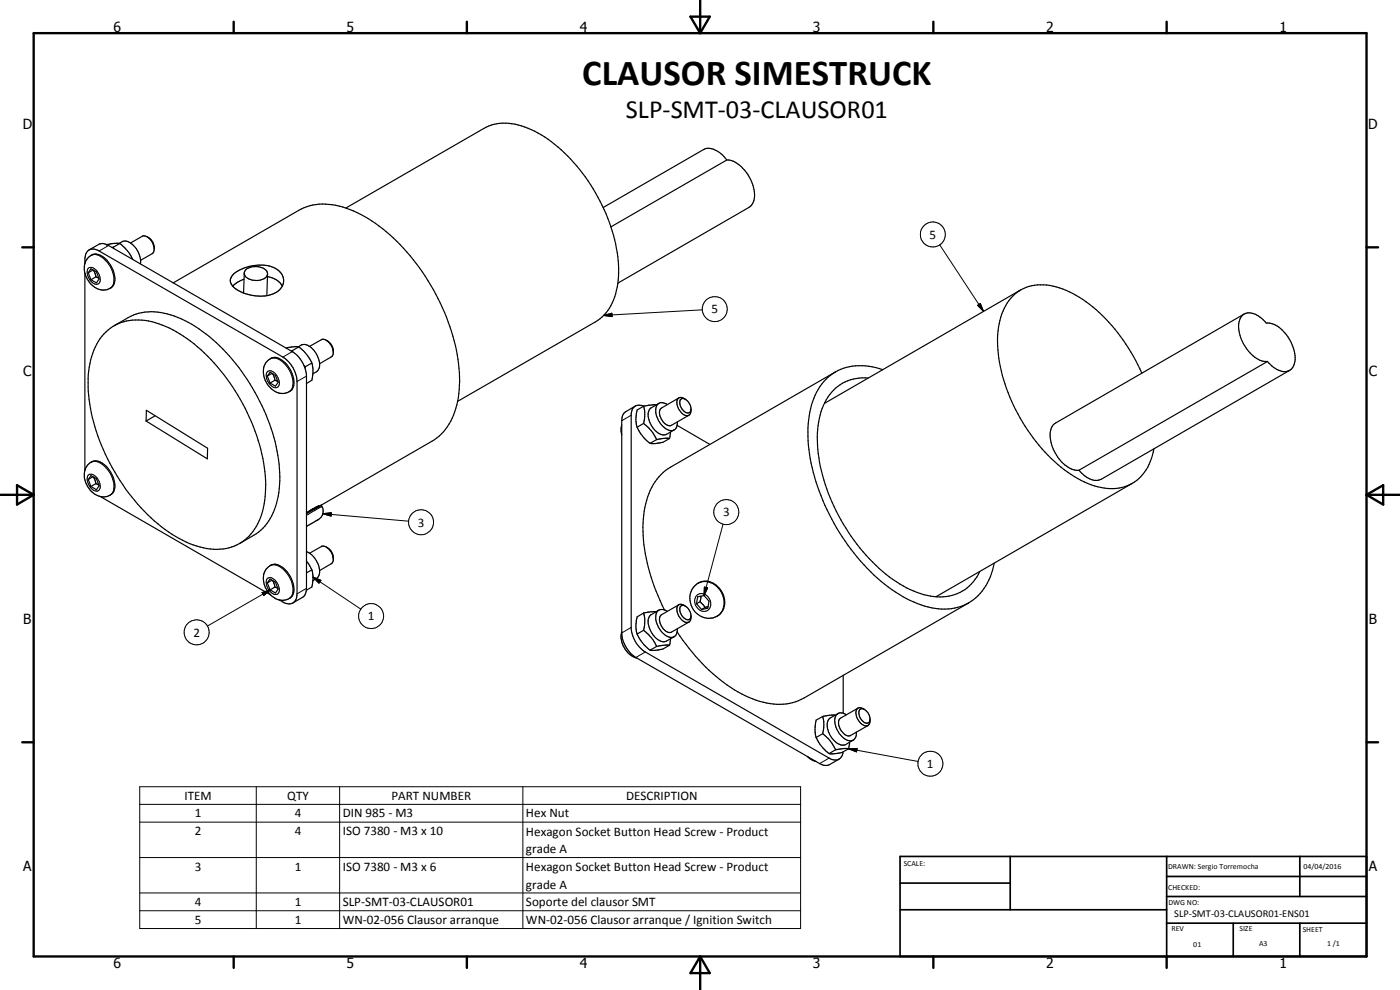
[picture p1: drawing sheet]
<svg xmlns="http://www.w3.org/2000/svg" width="420mm" height="297mm" viewBox="0 0 420 297" stroke-linecap="round" stroke-linejoin="round" font-family="sans-serif">
<g fill="none" stroke="#000" stroke-width=".35">
<path d="M218.1 48l-34.8 20.1M218.1 48a8.7 8.7 0 0 1 6.8 5.1 8.3 8.3 0 0 1 .8 8.3l-.9 .8-39.4 22.8M218.1 48a7 7 0 0 0-6.2-3.4l-30.9 17.7M26.3 77.5a3.2 3.2 0 0 1 5.1-.1 8 8 0 0 1 2.8 7.9 3.6 3.6 0 0 1-4.1 1.6 6.6 6.6 0 0 1-4.1-9zM26.7 75a2.98 2.98 0 0 1 3 .3l55.2 31.8a9.5 9.5 0 0 1 4.2 7.4v63.7a2.99 2.99 0 0 1-1.2 2.7M26.7 75a3.2 3.2 0 0 0-1.2 2.7v1.3M26.7 75l3.2-1.8 1-.1 1.7 .6 55.1 31.8a9.4 9.4 0 0 1 4.3 7.4v63.6l-.1 1-.6 1.4-3.4 2M34 74.2l.2 .4M34 74.2l-.4 .1M35.8 73a2.88 2.88 0 0 1 4.2 .6 6.9 6.9 0 0 1 2.1 5.6M35.8 73l.2 .1M35.8 73l-3.7 .4"/>
<path d="M36 73.1l2.3 2.2 1.5 2.6M36 73.1l-2 1.1M39.2 72.9l3.5-2a2.96 2.96 0 0 1 3.2 2.3l.4 1.1M44.1 71a3.6 3.6 0 0 1 1.8 4.9l-3.7 2.2M103.8 62.4l41.4-23.9a15 15 0 0 1 14.3 .4 46.5 46.5 0 0 1 19.9 20.2l2.5 5.1 1.4 3.9M183.3 68.1a33.8 33.8 0 0 1 1.2 21 13.4 13.4 0 0 1-5.8 7.5l-41.4 23.8M25.5 82v59M26.5 81.8l.8-1.2 1.6 1 .8 2.1-.8 1.2-1.6-1M26.5 81.8l.8 2.1M27.9 81l-1.4 .8M28 81.1l.8 2M28.8 83.1l.9 .3"/>
<path d="M28.8 83.1l-1.5 .8M34.2 97.7l4.3-2.4a16.5 16.5 0 0 1 13.8-.5 45.2 45.2 0 0 1 20.2 16.6 56.7 56.7 0 0 1 11.5 32.9 19.8 19.8 0 0 1-5.7 14.8l-1.4 1-5 3M52 84.9l37.7-21.8a17 17 0 0 1 15.3-.2 47.3 47.3 0 0 1 20 16.2 61.8 61.8 0 0 1 13 35.3 22.3 22.3 0 0 1-6.1 16.4l-2.2 1.6-33.3 19.2M69.9 82.5l.4-.4a12.4 12.4 0 0 1 12.7-1.3 4.1 4.1 0 0 1 2 4.3 4.1 4.1 0 0 1-3.4 3.2l-1.8 .5a13.8 13.8 0 0 1-5.7-.6 7.1 7.1 0 0 1-4.9-3.4v-1.2zM73.2 83.8a8.5 8.5 0 0 0-3.4 2.1M73.3 82l-.2 5.9M73.7 80.9a4.7 4.7 0 0 1 6.5 .7 1.68 1.68 0 0 1-1.3 2.2 4.8 4.8 0 0 1-5.3-1 1.4 1.4 0 0 1 .1-1.9zM80.3 83l2.1 .7a4.9 4.9 0 0 1 2.3 2.2M80.3 82.2l-.2 6.5M306.3 87l-58.9 34M372.9 94.6a4.1 4.1 0 0 1 5.3 .6l1.8 1.7a7.5 7.5 0 0 1 6.5 4.2 9.9 9.9 0 0 1 1.7 8.7 3.3 3.3 0 0 1-5 1.1l-1.4-1-1.4-1.4a7.8 7.8 0 0 1-6.5-4.2 8.9 8.9 0 0 1-1.5-9.1zM373.4 94.2l-56.6 32.7a4.6 4.6 0 0 0-1.5 5.3 11.5 11.5 0 0 0 7.2 8.8l1.3 .1"/>
<path d="M31.1 100.2a14.2 14.2 0 0 1 14.5-3.7 40.2 40.2 0 0 1 19.7 13.6 58.7 58.7 0 0 1 14.4 35.2 22 22 0 0 1-5 15.6 14.6 14.6 0 0 1-15.7 2.9 41.2 41.2 0 0 1-17.7-12.5 64.1 64.1 0 0 1-12.8-23.2 38 38 0 0 1-1-21.1 16.8 16.8 0 0 1 3.6-6.8zM80.2 112.8l.9-1.1 1.6 .9 .8 2.1-.8 1.2-1.6-1M80.2 112.8l.9 2.1M80.3 108.2a3.1 3.1 0 0 1 4.8 .3 8 8 0 0 1 2.8 7.8 4.2 4.2 0 0 1-6.8-.1 5.7 5.7 0 0 1-.8-8zM81.6 112l-1.4 .8M81.8 112.1l.7 2M82.5 114.1l.9 .4M82.5 114.1l-1.4 .8M87.7 105.2l.2 .4M87.7 105.2l-.3 .1M89.5 104.1a2.75 2.75 0 0 1 3.9 .2 6 6 0 0 1 2.2 6.6l-.6 .6-1.1 .6M89.7 104.1h-1.6l-2.3 .3"/>
<path d="M89.7 104.1l2.3 2.2 1.6 2.6M89.7 104.1l-2 1.1M91.3 109.8l.3 .2M91.6 110l-.1 .4M92.9 103.9l3.5-2a2.68 2.68 0 0 1 3.1 1.9l.5 1.9M93.6 108.9l.3 1.8-.3 3.4-1.6 1M93.6 108.9l-2 1.1M97.9 102.1a3.5 3.5 0 0 1 1.7 4.9l-3.7 2.1M203.7 119.4l-5.2 3M205.7 119.8a1.47 1.47 0 0 0-2-.4 1.47 1.47 0 0 0-.5 1.9 3.4 3.4 0 0 0 3.5 3.3l.5-.5 .2-1.4M205.7 119.8l.7 .6a3.4 3.4 0 0 1 1 2.3M205.7 119.8a1.15 1.15 0 0 0-1.5 .1 1.15 1.15 0 0 0-.1 1.5 2.69 2.69 0 0 0 2.8 2.4l.3-.3 .2-.8"/>
<path d="M250.7 111.6l-49.5 28.6a16.8 16.8 0 0 0-7.7 12 45.3 45.3 0 0 0 3.4 25.2l2.5 5.6M260.6 113.4a13.2 13.2 0 0 0-14.2 10.1 37.7 37.7 0 0 0 1.3 21.9 57.1 57.1 0 0 0 22.3 29.8 20.9 20.9 0 0 0 15.7 3.4 12.8 12.8 0 0 0 8.4-7.2M264.9 110.9a16.3 16.3 0 0 0-16.4 2.3 21.3 21.3 0 0 0-6 15.2 58.3 58.3 0 0 0 9.4 31.4 53.6 53.6 0 0 0 21.3 20.4 19.7 19.7 0 0 0 15.9 1.5 16.1 16.1 0 0 0 9.3-12.7M342.7 112a50 50 0 0 0-20.8-23.9 18.1 18.1 0 0 0-13.9-1.9 13.4 13.4 0 0 0-7.9 9.9 36.4 36.4 0 0 0 1.9 20.4 51.9 51.9 0 0 0 21.5 27.1 17.5 17.5 0 0 0 14.8 2.2l1.5-.8M380.4 108.5l-56.6 32.6M387 111.1l-56.5 32.7a5.3 5.3 0 0 1-5.8-1.8l-.9-.9M26.3 139.5a3.2 3.2 0 0 1 5.1-.1 8 8 0 0 1 2.8 8 4.3 4.3 0 0 1-6.9-.1 6.3 6.3 0 0 1-1-7.8zM43.9 123.1l18.4 11.4-.1 3.2-18.4-11.4zM46.6 124.8l-2.8 1.5M186.6 127.5l-.2 1.2 .2 1.8M190.7 121.8l-3.4 2.1-.5 1-.2 1.3v63.7a9.5 9.5 0 0 0 4.2 7.4l55.6 32 .8 .3 1.2 .1 3.4-1.9M190.7 121.9l-.8 .7-.5 1.5v64.7a9.4 9.4 0 0 0 4.3 6.8l55.5 32.1 1.6 .3 1-.2"/>
<path d="M190.7 121.9l.9-.3 1.6 .3M191.2 128.2a11.8 11.8 0 0 0 3.9 4.8M193.2 121.9l.3 1.8-.3 3.3M193.2 121.9l-2 1.1-.1 .4a8.5 8.5 0 0 0 .1 4.8M193.2 127l2.3 2.3 1.6 2.6M193.2 127l-2 1.2M196.9 121.5l-2.3 .1-1.4 .3M197.1 131.9l-2 1.1M197.7 121l-2.2 1.3a3 3 0 0 0-.7 3.9 5.4 5.4 0 0 0 4.7 4.3l2.8-1.5M198.5 122.4a2.5 2.5 0 0 0-.1 3.3 2.85 2.85 0 0 0 3.1 1.9l5.2-3M200.3 121.4a1.98 1.98 0 0 0-2.3-.5 1.98 1.98 0 0 0-1.2 2 6.2 6.2 0 0 0 4.8 6.3 2.09 2.09 0 0 0 1.7-2.6M200.9 131.6l-1.1-.1-2.7 .4"/>
<path d="M200.9 131.6l-1.9 1.1-2.3 .4-1.6-.1M201.2 129.6l-.3 2M203.2 127.6l9.9 5.7M346.3 134.6a14.1 14.1 0 0 1-6.5 10.4M26.5 143.9l.8-1.2 1.6 .9 .8 2.2-.8 1.1-1.6-.9M26.5 143.9l.8 2.1M27.9 143l-1.4 .9M28 143.1l.8 2M28.8 145.1l.9 .4M28.8 145.1l-1.5 .9M30.1 149l51.1 29.5M95.2 152.3l-1.1 .6-.2-.2"/>
<path d="M95.5 155.9l-3.5 2M95.5 155.9h.1M95.7 151.9l-3.7 2.2M95.7 151.8l-.9 .3-2.8 1.7M95.7 151.8v.1M96.4 151.6l-1.1 .6M96.4 151.6a3 3 0 0 1-.9 4.3M339.8 145l-58.9 34.1M80.2 174.9l.9-1.2 1.6 1 .8 2.1-.8 1.1-1.6-.9M80.2 174.9l.9 2.1M80.3 170.3a3 3 0 0 1 4.4-.1 8.1 8.1 0 0 1 3.2 8.2 4.1 4.1 0 0 1-6.5 .2 6.3 6.3 0 0 1-1.5-7.8zM81.6 174.1l-1.4 .8"/>
<path d="M81.8 174.2l.7 1.9M82.5 176.1l.9 .4M82.5 176.1l-1.4 .9M92 165.5a6.6 6.6 0 0 1 3.7 7.1 2.75 2.75 0 0 1-1.8 1.6M92 168.3l1.6 2.7M92.9 166l3.5-2a2.37 2.37 0 0 1 2.9 1.5l.7 2.2M93.6 171l.3 1.8-.3 3.3-1.7 1M93.6 171l-1.6 .9M97.9 164.1a3.6 3.6 0 0 1 1.7 4.9l-3.7 2.2M208.6 175.7a4.7 4.7 0 0 1 7.1 .6 5.5 5.5 0 0 1-.5 8.6 5.8 5.8 0 0 1-7.1-1.9 5.8 5.8 0 0 1 .5-7.3zM210.4 178.9l-.3 1.7M83.9 180a4.2 4.2 0 0 0 3.7 1.1l.3-.2"/>
<path d="M186.6 189.5a6.9 6.9 0 0 0 1.4 5.9l.2 .2a5.4 5.4 0 0 0 3 1.9M191.2 190.2l2 3.2 1.9 1.7M193.2 183.9l.3 1.8-.3 3.4M193.2 189.1l2.3 2.2 1.6 2.7M193.2 183.9l-2 1.2-.4 2.8 .4 2.3M193.2 189.1l-2 1.1M196.9 183.6h-1.5l-2.2 .3M197.1 194l-2 1.1M197.7 183l-2.2 1.4a2.96 2.96 0 0 0-.7 3.9 5.4 5.4 0 0 0 4.7 4.2l2.8-1.4M200.3 183.4a2.01 2.01 0 0 0-2.3-.4 2.01 2.01 0 0 0-1.2 2 6.2 6.2 0 0 0 4.8 6.3 2.1 2.1 0 0 0 1.7-2.7M200.9 193.6h-2l-1.8 .4M200.9 193.6l-1.9 1.1-2.8 .5-1.1-.1"/>
<path d="M201.2 191.6l-.3 2M203.7 181.4l-5.2 3a2.39 2.39 0 0 0-.1 3.3 2.68 2.68 0 0 0 3.1 2l5.2-3.1M205.7 181.9a1.03 1.03 0 0 0-1.2-.2 1.03 1.03 0 0 0-.5 1.1 2.81 2.81 0 0 0 2.9 3l.3-.3 .2-.7M205.7 181.9a1.47 1.47 0 0 0-2-.4 1.47 1.47 0 0 0-.5 1.9 4 4 0 0 0 3 3.4l.7-.2 .3-.5 .2-1.3M205.7 181.9l.7 .6a3.4 3.4 0 0 1 1 2.3M209 181.1l.4-2 1.9-.4 1.5 1.7-.4 2.1-1.8 .4M209 181.1l1.6 1.8M210.1 180.6l-1.1 .5M210.1 180.6l1.5 1.6M211.6 182.2l-1 .7M212.5 182l-.9 .2M290.7 180.9l-49.5 28.6a18 18 0 0 1-16.4-.2 52.4 52.4 0 0 1-21.6-19.7"/>
<path d="M246.9 215l.4 2.3-.4 2.8M246.9 215l-2 1.1-.3 2.8 .3 2.4M250.6 214.6h-1.5l-2.2 .4M251.5 214.1l-2.3 1.3a3.7 3.7 0 0 0-.2 4.9 4.9 4.9 0 0 0 4.5 3.2l2.6-1.5M252.3 215.5a2.54 2.54 0 0 0 .1 3.6 2.43 2.43 0 0 0 2.9 1.5M253.1 202.6v11.4M254 214.5a2.05 2.05 0 0 0-2.5-.5 2.05 2.05 0 0 0-1 2.4 6.2 6.2 0 0 0 4.8 5.9 2.07 2.07 0 0 0 1.7-2.6M257.2 212.7a2.45 2.45 0 0 1 3.4 1.4l.3 .7a2.52 2.52 0 0 1-.3 2.8 2.22 2.22 0 0 1-2.9-1.3 3.4 3.4 0 0 1-.5-3.6zM257.5 212.5l-5.2 3M259.4 212.9a1 1 0 0 0-1.6 .6 3 3 0 0 0 2.6 3.5l.4-.3 .3-.6M260.5 217.7l-5.2 3M242.3 226.9l1.5 1.2 1.1 .4"/>
<path d="M244.9 221.3l1.6 2.6 2.3 2.2M246.9 220.1l1.8 1.7 2.1 3.2M246.9 220.1l-2 1.2M250.8 225l-2 1.1M253 225.6v.4a2.62 2.62 0 0 1-1.2 1.8M254.7 224.7l-1.2-.1-2.7 .4M254.7 224.7l-2.7 1.2-3.2 .2M255 222.7l-.3 2"/>
</g>
<g fill="#000">
<circle cx="32.1" cy="73.4" r=".18"/>
<circle cx="95.7" cy="151.8" r=".18"/>
</g>
<g fill="none" stroke="#000" stroke-width=".3">
<path d="M27.3 76.6a3.5 3.5 0 0 1 4.1 1.3 7.3 7.3 0 0 1 2.3 7.9l-.7 .7M32.6 73.7l-2.9 1.6M282 73.4l13.2 20M26.5 80.5a1.83 1.83 0 0 1 2.6 .8 3.1 3.1 0 0 1 .7 3.6 1.7 1.7 0 0 1-2.5-.6 3.3 3.3 0 0 1-.8-3.8zM181.2 94.7l2.4-.7 .1 1zM210.8 93l-29.6 1.7M293.4 91.6l.8-.5 1 2.3zM80.1 111.7a2.07 2.07 0 0 1 3.2 1.3 2.32 2.32 0 0 1-.1 3.2 3 3 0 0 1-3.2-2.6l-.1-1zM81.1 107.7a3.9 3.9 0 0 1 4.5 1.6 7.4 7.4 0 0 1 1.9 7.5l-.7 .7M87.7 105.5l-2.8 1.6M92 112.9l-2.9 1.6M27.3 138.7a3.4 3.4 0 0 1 3.8 .9 8.1 8.1 0 0 1 2.8 7.9l-.9 1.1"/>
<path d="M189.4 124.6l-2.8 1.6M26.5 142.5a2.37 2.37 0 0 1 3 1.6 2.1 2.1 0 0 1-.3 3.3 3.6 3.6 0 0 1-2.7-4.9zM93.9 152.8h.1M93.9 152.8l-1.9 1.1M96.6 151.9h.1M96.6 151.9l-4.6 2.7M96.9 154.1l2.5-.3-.1 1.1zM96.9 154.1l25.7 2.3M217 157.3l-5.7 21.4M78.6 177.8l2.5-.8-1.9 1.7zM80.1 173.8a1.73 1.73 0 0 1 2.7 .6 3 3 0 0 1 .6 3.8 2.04 2.04 0 0 1-2.6-1.1 3.6 3.6 0 0 1-.7-3.3zM81.1 169.7a4 4 0 0 1 4.5 1.7 7.3 7.3 0 0 1 1.9 7.5l-.7 .7"/>
<path d="M81.1 177l-18.8 10.8M92 176.5l-2.9 1.7M93.9 173.1l2.4 1-.6 .9zM93.9 173.1l14.4 9.7M209 178.7a2.65 2.65 0 0 1 2.9-.2 2.65 2.65 0 0 1 1.4 2.4 2.25 2.25 0 0 1-1.7 2.5 2.25 2.25 0 0 1-2.7-1.5 2.81 2.81 0 0 1 .1-3.2zM209.5 175a5.7 5.7 0 0 1 7.7 5 4.8 4.8 0 0 1-2 4.9M211.4 176.1l1 .3-1.1 2.3zM189.4 188.3l-2.8 1.6M193.7 195.6l-2.9 1.7M41.9 236.1h198.4v42.5h-198.4zM76.9 236.1v42.5M101.9 236.1v42.5"/>
<path d="M156.9 236.1v42.5M248.8 227.5l-2.8 1.6M254.7 224.7l2.5-.1-.2 1zM254.7 224.7l20.8 3.8M41.9 241.3h198.4M41.9 246.7h198.4M41.9 257.3h198.4M41.9 267.9h198.4M41.9 273.3h198.4"/>
<circle cx="279.9" cy="70.4" r="3.7"/>
<circle cx="214.5" cy="92.7" r="3.7"/>
<circle cx="126.4" cy="156.7" r="3.8"/>
<circle cx="218" cy="153.6" r="3.7"/>
<circle cx="59" cy="189.7" r="3.7"/>
<circle cx="111.4" cy="184.9" r="3.8"/>
<circle cx="279.2" cy="229.1" r="3.8"/>
</g>
<g fill="none" stroke="#000" stroke-width=".71">
<path d="M10.1 9.9h400v277.1h-400zM70.1 6.5v3.4M140.1 6.5v3.4M207.2 5h5.8l-2.9 4.9zM210.1 0v9.9M280.1 6.5v3.4M350.1 6.5v3.4M6.7 74.2h3.4M410.1 74.2h3.5M.1 148.5h10M5.1 145.6l5 2.9-5 2.9zM410.1 148.5h10"/>
<path d="M410.1 148.5l5-2.9v5.8zM6.7 222.7h3.4M410.1 222.7h3.5M70.1 287v3.4M140.1 287v3.4M210.1 287v10M210.1 287l2.9 5h-5.8zM280.1 287v3.4M350.1 287v3.4"/>
</g>
<path d="M270.1 257h140v30h-140zM303.2 257v16M350.1 257v30M390.1 257v12M270.1 265h33.1M270.1 273h80M350.1 277h60M350.1 269h60M350.1 263h60M370.1 277v10M390.1 277v10" fill="none" stroke="#000" stroke-width=".51"/>
<path d="M181.2 94.7l2.4-.7 .1 1zM293.4 91.6l.8-.5 1 2.3zM96.9 154.1l2.5-.3-.1 1.1zM78.6 177.8l2.5-.8-1.9 1.7zM93.9 173.1l2.4 1-.6 .9zM211.4 176.1l1 .3-1.1 2.3zM254.7 224.7l2.5-.1-.2 1z" fill="#000"/>
<text font-size="11" x="174.7" y="25.4">CLAUSOR SIMESTRUCK</text>
<text font-size="7.9" x="187.9" y="35.4">SLP-SMT-03-CLAUSOR01</text>
<g font-size="4.2">
<text x="34" y="9.6">6</text>
<text x="104" y="9.6">5</text>
<text x="174" y="9.6">4</text>
<text x="244" y="9.6">3</text>
<text x="314" y="9.6">2</text>
<text x="384" y="9.6">1</text>
<text x="6.8" y="38.7">D</text>
<text x="410.6" y="38.7">D</text>
<text x="7" y="112.9">C</text>
<text x="410.8" y="112.9">C</text>
<text x="7" y="187.1">B</text>
<text x="410.8" y="187.1">B</text>
<text x="7" y="261.4">A</text>
<text x="410.8" y="261.4">A</text>
<text x="34" y="290.4">6</text>
<text x="104" y="290.4">5</text>
<text x="174" y="290.4">4</text>
<text x="244" y="290.4">3</text>
<text x="314" y="290.4">2</text>
<text x="384" y="290.4">1</text>
</g>
<g font-size="3.9">
<text x="279" y="71.6">5</text>
<text x="213.5" y="94">5</text>
<text x="217" y="154.9">3</text>
<text x="125.4" y="158">3</text>
<text x="58" y="191">2</text>
<text x="110.4" y="186.1">1</text>
<text x="278.2" y="230.4">1</text>
<text x="55.4" y="239.9">ITEM</text>
<text x="86.2" y="240">QTY</text>
<text x="117.5" y="239.9">PART NUMBER</text>
<text x="187.9" y="240">DESCRIPTION</text>
<text x="58.5" y="245.3">1</text>
<text x="88.5" y="245.3">4</text>
<text x="102.9" y="245.3">DIN 985 - M3</text>
<text x="157.8" y="245.3">Hex Nut</text>
<text x="58.5" y="250.6">2</text>
<text x="88.5" y="250.6">4</text>
<text x="102.9" y="250.6">ISO 7380 - M3 x 10</text>
<text x="157.8" y="250.7">Hexagon Socket Button Head Screw - Product</text>
<text x="157.8" y="256">grade A</text>
<text x="58.5" y="261.2">3</text>
<text x="88.5" y="261.2">1</text>
<text x="102.9" y="261.2">ISO 7380 - M3 x 6</text>
<text x="157.8" y="261.3">Hexagon Socket Button Head Screw - Product</text>
<text x="157.8" y="266.6">grade A</text>
<text x="58.5" y="271.9">4</text>
<text x="88.5" y="271.9">1</text>
<text x="102.9" y="271.9">SLP-SMT-03-CLAUSOR01</text>
<text x="157.8" y="271.9">Soporte del clausor SMT</text>
<text x="58.5" y="277.2">5</text>
<text x="88.5" y="277.2">1</text>
<text x="102.9" y="277.2">WN-02-056 Clausor arranque</text>
<text x="157.8" y="277.3">WN-02-056 Clausor arranque / Ignition Switch</text>
</g>
<text font-size="3.1" x="352.4" y="275.2">SLP-SMT-03-CLAUSOR01-ENS01</text>
<g font-size="2.4">
<text x="271.2" y="259.7">SCALE:</text>
<text x="350.6" y="260.8">DRAWN: Sergio Torremocha</text>
<text x="391.2" y="260.6">04/04/2016</text>
<text x="350.6" y="267">CHECKED:</text>
<text x="350.6" y="271.4">DWG NO:</text>
<text x="351.6" y="279.3">REV</text>
<text x="372" y="279.4">SIZE</text>
<text x="391" y="279.6">SHEET</text>
<text x="358.1" y="284.1">01</text>
<text x="377.9" y="283.8">A3</text>
<text x="398.3" y="283.8">1 /1</text>
</g>
</svg>
